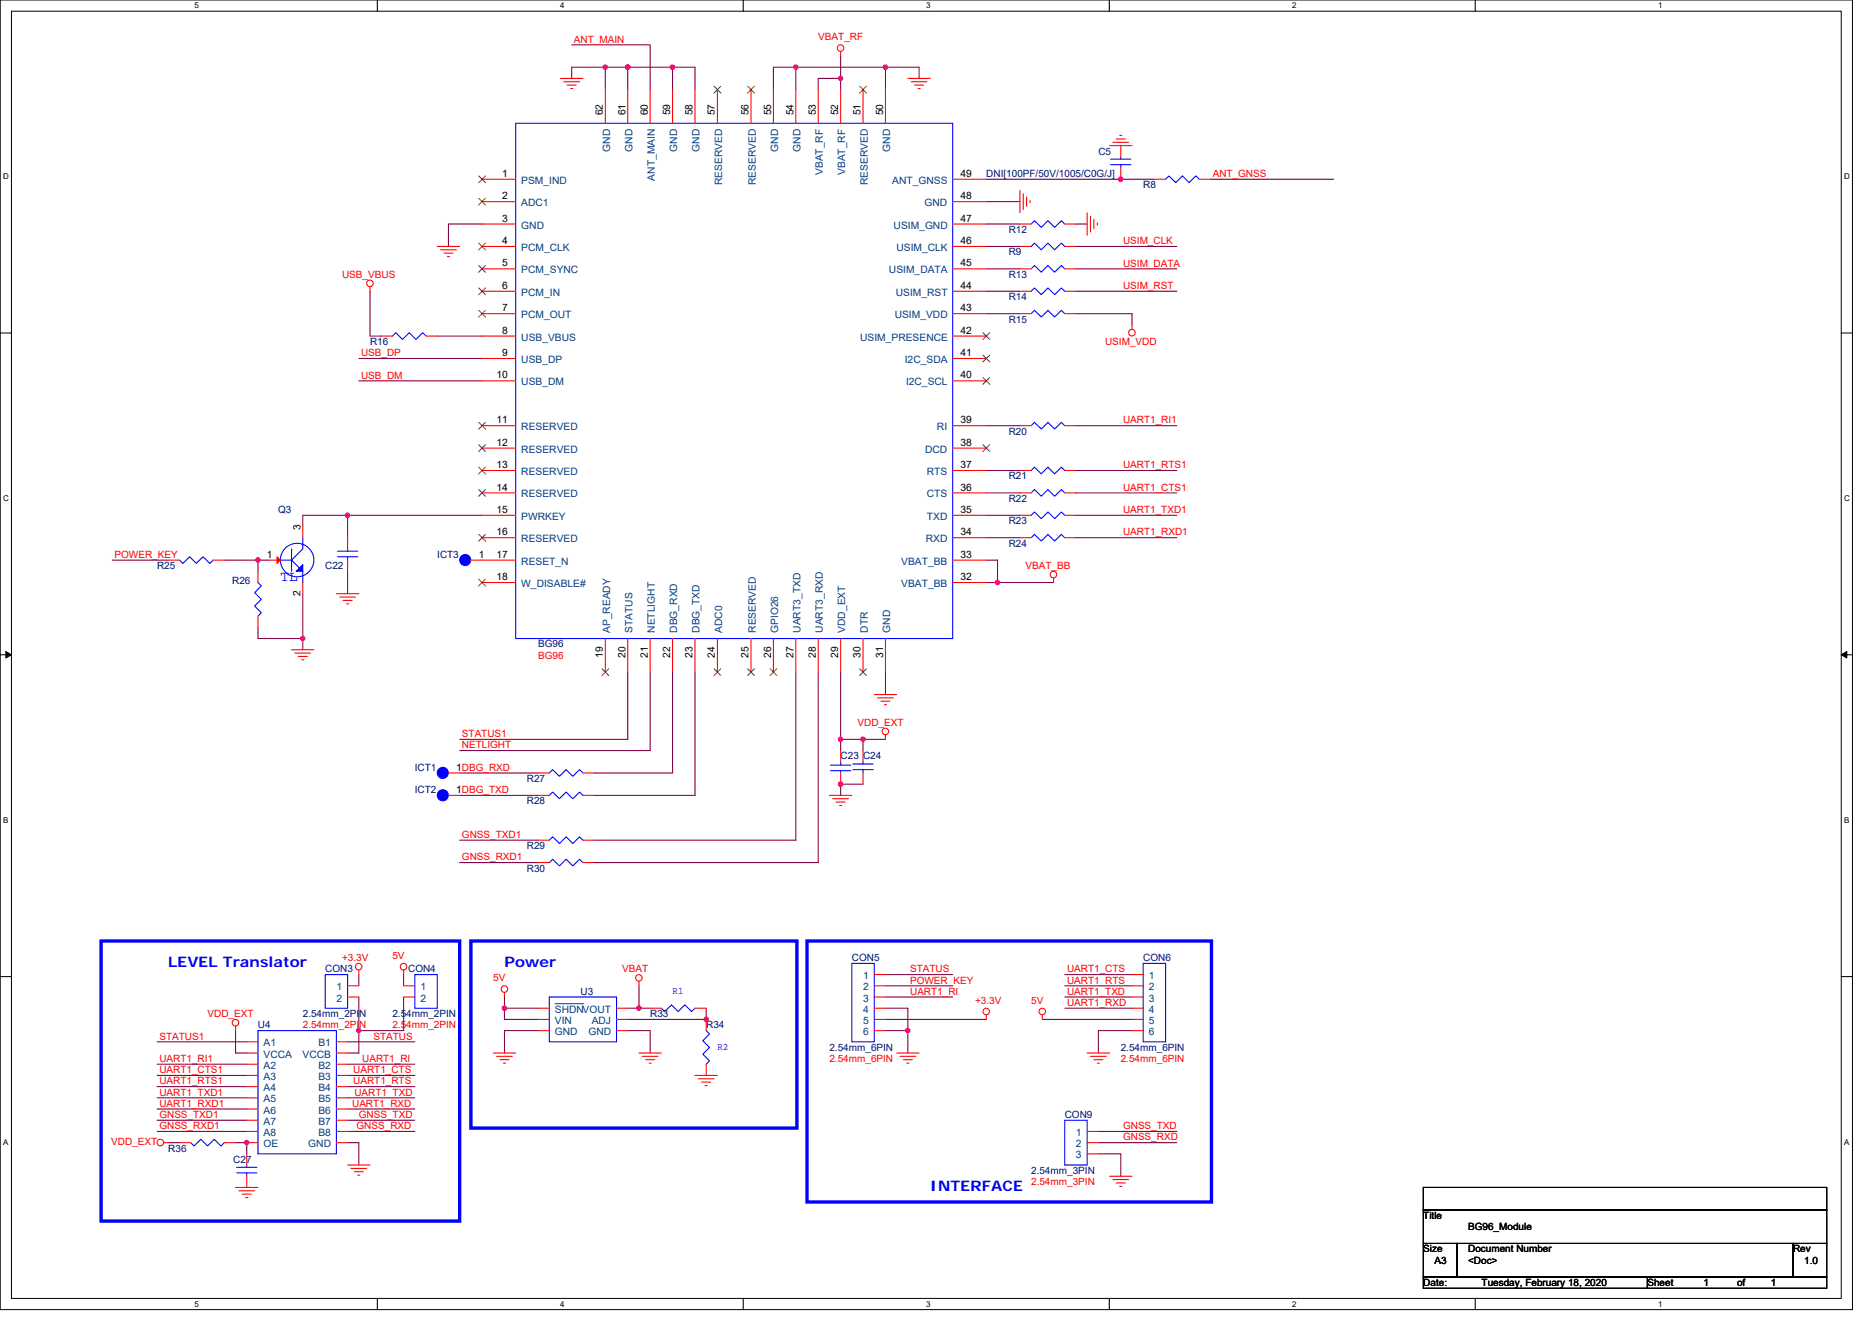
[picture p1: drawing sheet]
<svg xmlns="http://www.w3.org/2000/svg" width="297mm" height="210mm" viewBox="0 0 297 210" stroke-linecap="round" stroke-linejoin="round" font-family="sans-serif">
<path d="M0 0h293.9v207.9h-293.9zM1.8 1.8h290.4v204.3h-290.4z" fill="none" stroke="#000" stroke-width=".16"/>
<g fill="#fff">
<path d="M30.8 .2h.7v1.4h-.7z"/>
<path d="M30.8 206.3h.7v1.4h-.7z"/>
</g>
<path d="M59.9 0v1.8M59.9 206.1v1.8" fill="none" stroke="#000" stroke-width=".17"/>
<g fill="#fff">
<path d="M88.9 .2h.7v1.4h-.7z"/>
<path d="M88.9 206.3h.7v1.4h-.7z"/>
</g>
<path d="M117.9 0v1.8M117.9 206.1v1.8" fill="none" stroke="#000" stroke-width=".17"/>
<g fill="#fff">
<path d="M147 .2h.7v1.4h-.7z"/>
<path d="M147 206.3h.7v1.4h-.7z"/>
</g>
<path d="M176 0v1.8M176 206.1v1.8" fill="none" stroke="#000" stroke-width=".17"/>
<g fill="#fff">
<path d="M205 .2h.7v1.4h-.7z"/>
<path d="M205 206.3h.7v1.4h-.7z"/>
</g>
<path d="M234.1 0v1.8M234.1 206.1v1.8" fill="none" stroke="#000" stroke-width=".17"/>
<g fill="#fff">
<path d="M263.1 .2h.7v1.4h-.7z"/>
<path d="M263.1 206.3h.7v1.4h-.7z"/>
<path d="M.5 27.3h.9v1.4h-.9z"/>
<path d="M292.6 27.3h.9v1.4h-.9z"/>
<path d="M.5 78.4h.9v1.4h-.9z"/>
<path d="M292.6 78.4h.9v1.4h-.9z"/>
</g>
<path d="M0 52.9h1.8M292.2 52.9h1.7" fill="none" stroke="#000" stroke-width=".17"/>
<g fill="#fff">
<path d="M.5 129.5h.8v1.4h-.8z"/>
<path d="M292.6 129.5h.9v1.4h-.9z"/>
</g>
<path d="M0 103.9h1.8M292.2 103.9h1.7" fill="none" stroke="#000" stroke-width=".17"/>
<path d="M.9 103.4l.9 .5-.9 .5zM292.2 103.9l.8-.5v1z" fill="#000" stroke="#000" stroke-width=".16"/>
<g fill="#fff">
<path d="M.5 180.5h.8v1.4h-.8z"/>
<path d="M292.6 180.5h.9v1.4h-.9z"/>
</g>
<path d="M0 155h1.8M292.2 155h1.7M225.8 188.5h64.1v3.5h-64.1zM225.8 192h64.1v5.4h-64.1zM225.8 197.4h5.4v5.3h-5.4zM231.2 197.4h53.3v5.3h-53.3zM284.5 197.4h5.4v5.3h-5.4zM225.8 202.7h35.6v1.8h-35.6zM261.4 202.7h28.5v1.8h-28.5z" fill="none" stroke="#000" stroke-width=".17"/>
<path d="M16 149.4h56.9v44.4h-56.9zM74.7 149.4h51.7v29.6h-51.7zM128.1 149.4h64.1v41.4h-64.1z" fill="none" stroke="#00f" stroke-width=".53"/>
<g fill="none" stroke="#800040" stroke-width=".17">
<path d="M90.7 7.1h12.5v7.1M96.1 10.7h-5.4v1.7M96.1 10.7v3.5M96.1 10.7h3.5M99.6 10.7v3.5M99.6 10.7h7.1M106.7 10.7h3.6v3.5M106.7 10.7v3.5M126.3 10.7h-3.6v3.5M126.3 10.7v3.5M126.3 10.7h14.2M133.4 12.4h-3.6v1.8"/>
<path d="M133.4 12.4v1.8M133.4 8.9v3.5M140.5 10.7h5.3v1.7M140.5 10.7v3.5M76.5 35.6h-5.3v3.5M156.5 39.1h5.3M156.5 32h5.3M156.5 35.6h5.3M170.7 35.6h1.8M170.7 39.1h16M183.2 28.4h-26.7M192.1 28.4h19.5"/>
<path d="M56.9 56.9h19.6M58.7 46.2v7.1h1.8M69.4 53.3h7.1M156.5 49.8h5.3M156.5 46.2h5.3M156.5 42.7h5.3M170.7 42.7h16M170.7 46.2h16M170.7 49.8h8.9v1.8M56.9 60.5h19.6M156.5 67.6h5.3M156.5 74.7h5.3"/>
<path d="M156.5 78.2h5.3M170.7 74.7h16M170.7 78.2h16M170.7 67.6h16M17.8 88.9h8.9M35.6 88.9h5.3M40.9 88.9h1.8M40.9 99.6v1.7h7.1M40.9 88.9v1.8M48 94.2v7.1M48 83.6v-1.8h7.2v3.5M55.2 81.8h21.3"/>
<path d="M55.2 90.7v3.5M156.5 81.8h5.3M156.5 85.3h5.3M156.5 92.5h1.8M156.5 88.9h1.8v3.6M158.3 92.5h8.9M170.7 81.8h16M170.7 85.3h16M48 101.3v1.8M99.6 106.7v10.6h-26.7M103.2 106.7v12.4h-30.3M106.7 106.7v16h-12.4"/>
<path d="M110.3 106.7v19.5h-16M126.3 106.7v26.6h-32M129.8 106.7v30.2h-35.5M133.4 117.3v1.8M133.4 117.3h3.5v1.8M133.4 106.7v10.6M136.9 117.3h3.6M140.5 106.7v3.5M72.9 126.2h12.5M72.9 133.3h12.5M72.9 122.7h12.5M72.9 136.9h12.5"/>
<path d="M136.9 124.5h-3.5v1.7M56.9 154.7v1.8M56.9 158.2v5.4M64 158.2v5.4h-7.1M64 154.7v1.8M80 158.2v1.8M101.4 156.5v3.5M140.5 156.5h10.7M140.5 158.2h10.7M140.5 154.7h10.7M168.9 156.5h10.7M168.9 154.7h10.7"/>
<path d="M168.9 158.2h10.7M24.9 172.5h14.3M24.9 168.9h14.3M24.9 165.4h14.3M24.9 170.7h14.3M24.9 174.2h14.3M24.9 176h14.3M24.9 177.8h14.3M24.9 179.6h14.3M37.4 163.6v3.5h1.8M55.2 168.9h10.6M55.2 172.5h10.6"/>
<path d="M55.2 170.7h10.6M55.2 174.2h10.6M55.2 176h10.6M55.2 177.8h10.6M55.2 179.6h10.6M55.2 165.4h10.6M56.9 163.6v3.5h-1.7M80 160h5.4M80 160v1.8h5.4M85.4 163.6h-5.4v3.5M99.6 160h1.8M99.6 163.6h3.6v3.5"/>
<path d="M101.4 160h1.8M112.1 160v1.8h-12.5M140.5 161.8h16M140.5 160h3.6v3.6M140.5 163.6h3.6M144.1 163.6v3.5M165.4 161.8h14.2M168.9 160h10.7M174.3 179.6h12.4M179.6 163.6h-5.3v3.5M26.7 181.4h1.8M37.4 181.4h1.8v1.7"/>
<path d="M55.2 181.4h1.7v3.5M174.3 181.4h12.4M174.3 183.1h3.5v3.6"/>
</g>
<g fill="#f0f" stroke="#f0f" stroke-width=".17">
<circle cx="48" cy="101.3" r=".35"/>
<circle cx="40.9" cy="88.9" r=".35"/>
<circle cx="55.1" cy="81.8" r=".35"/>
<circle cx="56.9" cy="163.6" r=".35"/>
<circle cx="80" cy="160" r=".35"/>
<circle cx="101.4" cy="160" r=".35"/>
<circle cx="112" cy="161.8" r=".35"/>
<circle cx="144" cy="163.6" r=".35"/>
<circle cx="39.1" cy="181.3" r=".35"/>
<circle cx="140.5" cy="10.7" r=".35"/>
<circle cx="133.4" cy="12.4" r=".35"/>
<circle cx="99.6" cy="10.7" r=".35"/>
<circle cx="96" cy="10.7" r=".35"/>
<circle cx="106.7" cy="10.7" r=".35"/>
<circle cx="126.3" cy="10.7" r=".35"/>
<circle cx="177.8" cy="28.4" r=".35"/>
<circle cx="158.3" cy="92.4" r=".35"/>
<circle cx="133.4" cy="124.4" r=".35"/>
<circle cx="133.4" cy="117.3" r=".35"/>
<circle cx="136.9" cy="117.3" r=".35"/>
</g>
<g fill="none" stroke="#f00" stroke-width=".17">
<path d="M88.9 12.4h3.6M89.5 13h2.5M90 13.5h1.4M90.5 14.1h.4M96.1 14.2v5.4M99.6 14.2v5.4M103.2 14.2v5.4M106.7 14.2v5.4M110.3 14.2v5.4M113.8 14.2v5.4M119.2 14.2v5.4M122.7 14.2v5.4"/>
<path d="M126.3 14.2v5.4M129.8 14.2v5.4M133.4 8.2v.7M133.4 14.2v5.4M136.9 14.2v5.4M140.5 14.2v5.4M144.1 12.4h3.5M144.6 13h2.5M145.1 13.5h1.5M145.7 14.1h.3M69.4 39.1h3.5M69.9 39.6h2.5"/>
<path d="M76.5 28.4h5.3M76.5 32h5.3M76.5 35.6h5.3M76.5 39.1h5.3M151.2 39.1h5.3M151.2 35.6h5.3M151.2 32h5.3M151.2 28.4h5.3M161.8 30.2v3.6M161.8 35.6h1.8M161.8 39.1h1.8M162.4 30.8v2.5"/>
<path d="M162.9 31.3v1.4M163.4 31.8v.4M168.9 35.6h1.8M168.9 39.1h1.8M172.5 33.8v3.5M173 34.3v2.5M173.6 34.8v1.5M174.1 35.4v.3M176.1 23.1h3.5M176.6 22.6h2.5M177.1 22.1h1.5M177.7 21.5h.3"/>
<path d="M177.8 23.1v1.8M177.8 26.7v1.7M183.2 28.4h1.8M190.3 28.4h1.8M58.7 45.5v.7M60.5 53.3h1.8M67.6 53.3h1.8M70.4 40.2h1.5M71 40.7h.3M76.5 42.7h5.3M76.5 46.2h5.3M76.5 49.8h5.3"/>
<path d="M76.5 53.3h5.3M76.5 56.9h5.3M151.2 56.9h5.3M151.2 53.3h5.3M151.2 49.8h5.3M151.2 46.2h5.3M151.2 42.7h5.3M161.8 42.7h1.8M161.8 49.8h1.8M161.8 46.2h1.8M168.9 42.7h1.8M168.9 49.8h1.8"/>
<path d="M168.9 46.2h1.8M179.6 51.6v.7M76.5 60.5h5.3M76.5 67.6h5.3M76.5 71.1h5.3M76.5 74.7h5.3M76.5 78.2h5.3M151.2 78.2h5.3M151.2 74.7h5.3M151.2 71.1h5.3M151.2 67.6h5.3M151.2 60.5h5.3"/>
<path d="M161.8 78.2h1.8M161.8 74.7h1.8M161.8 67.6h1.8M168.9 78.2h1.8M168.9 74.7h1.8M168.9 67.6h1.8M26.7 88.9h1.8M33.8 88.9h1.8M40.9 90.7v1.8M40.9 97.8v1.8M42.7 88.9h1.8M48 92.5v1.7"/>
<path d="M48 83.6v1.7M53.4 94.2h3.5M53.9 94.8h2.5M54.4 95.3h1.5M55 95.8h.3M55.2 85.3v1.8M55.2 88.9v1.8M74.7 88.9h7.1M76.5 81.8h5.3M76.5 85.3h5.3M76.5 92.5h5.3M151.2 92.5h5.3"/>
<path d="M151.2 88.9h5.3M151.2 85.3h5.3M151.2 81.8h5.3M161.8 81.8h1.8M161.8 85.3h1.8M167.2 91.7v.8M168.9 81.8h1.8M168.9 85.3h1.8M46.3 103.1h3.5M46.8 103.7h2.5M47.3 104.2h1.5M47.9 104.7h.3"/>
<path d="M96.1 101.3v5.4M99.6 101.3v5.4M103.2 101.3v5.4M106.7 101.3v5.4M110.3 101.3v5.4M113.8 101.3v5.4M119.2 101.3v5.4M122.7 101.3v5.4M126.3 101.3v5.4M129.8 101.3v5.4M133.4 119.1v1.8M133.4 101.3v5.4"/>
<path d="M136.9 101.3v5.4M136.9 119.1v1.8M138.7 110.2h3.6M139.3 110.8h2.4M139.8 111.3h1.4M140.3 111.8h.4M140.5 116.6v.7M140.5 101.3v5.4M71.2 122.7h1.7M71.2 126.2h1.7M85.4 136.9h1.8M85.4 133.3h1.8"/>
<path d="M85.4 126.2h1.8M85.4 122.7h1.8M92.5 136.9h1.8M92.5 133.3h1.8M92.5 126.2h1.8M92.5 122.7h1.8M131.6 126.2h3.6M132.1 126.8h2.5M132.7 127.3h1.4M133.2 127.8h.4M133.4 122.7v1.8M136.9 122.7v1.8"/>
<path d="M55.2 156.5h1.7M55.2 158.2h1.7M56.9 154v.7M64 154v.7M64 156.5h1.8M64 158.2h1.8M80 157.5v.7M101.4 155.7v.8M138.7 154.7h1.8M138.7 158.2h1.8M138.7 156.5h1.8M179.6 154.7h1.8"/>
<path d="M179.6 158.2h1.8M179.6 156.5h1.8M37.4 162.9v.7M39.2 165.4h1.7M39.2 168.9h1.7M39.2 167.1h1.7M39.2 170.7h1.7M39.2 172.5h1.7M39.2 174.2h1.7M39.2 176h1.7M39.2 177.8h1.7M39.2 179.6h1.7"/>
<path d="M53.4 165.4h1.8M53.4 167.1h1.8M53.4 168.9h1.8M53.4 170.7h1.8M53.4 172.5h1.8M53.4 174.2h1.8M53.4 176h1.8M53.4 177.8h1.8M53.4 179.6h1.8M78.3 167.1h3.5M78.8 167.7h2.5M79.3 168.2h1.5"/>
<path d="M79.9 168.7h.3M85.4 160h1.8M85.4 161.8h1.8M85.4 163.6h1.8M97.8 160h1.8M97.8 161.8h1.8M97.8 163.6h1.8M101.4 167.1h3.5M101.9 167.7h2.5M102.4 168.2h1.5M103 168.7h.3M103.2 160h1.7"/>
<path d="M110.3 170.7h3.5M110.3 160h1.8M110.8 171.2h2.5M111.3 171.7h1.5M111.9 172.3h.3M112.1 168.9v1.8M112.1 161.8v1.8M138.7 160h1.8M138.7 161.8h1.8M138.7 163.6h1.8M142.3 167.1h3.5M142.8 167.7h2.5"/>
<path d="M143.3 168.2h1.5M143.9 168.7h.3M156.5 161.1v.7M165.4 161.1v.7M172.5 167.1h3.6M172.5 179.6h1.8M173 167.7h2.5M173.6 168.2h1.4M174.1 168.7h.4M179.6 160h1.8M179.6 161.8h1.8M179.6 163.6h1.8"/>
<path d="M26 181.4h.7M28.5 181.4h1.8M35.6 181.4h1.8M37.4 188.5h3.5M37.9 189h2.5M38.4 189.5h1.5M39 190.1h.3M39.2 183.1v1.8M39.2 186.7v1.8M39.2 181.4h1.7M53.4 181.4h1.8M55.2 184.9h3.5"/>
<path d="M55.7 185.4h2.5M56.2 186h1.5M56.8 186.5h.3M172.5 183.1h1.8M172.5 181.4h1.8M176.1 186.7h3.5M176.6 187.2h2.5M177.1 187.7h1.5M177.7 188.3h.3"/>
<circle cx="133.4" cy="7.6" r=".52"/>
<circle cx="58.7" cy="45" r=".52"/>
<circle cx="179.6" cy="52.8" r=".52"/>
<circle cx="167.2" cy="91.2" r=".52"/>
<circle cx="140.5" cy="116.1" r=".52"/>
<circle cx="56.9" cy="153.4" r=".52"/>
<circle cx="64" cy="153.4" r=".52"/>
<circle cx="80" cy="157" r=".52"/>
<circle cx="101.4" cy="155.2" r=".52"/>
<circle cx="37.4" cy="162.3" r=".52"/>
<circle cx="156.5" cy="160.5" r=".52"/>
<circle cx="165.4" cy="160.5" r=".52"/>
<circle cx="25.4" cy="181.3" r=".52"/>
</g>
<g fill="none" stroke="#00f" stroke-width=".17">
<path d="M81.8 19.6h69.4v81.7h-69.4zM163.6 35.6l.5-.6 1.1 1.1 1.1-1.1 1 1.1 1.1-1.1 .5 .6M163.6 39.1l.5-.5 1.1 1 1.1-1 1 1 1.1-1 .5 .5M176.2 26.1h3.2M176.2 25.3h3.2M177.8 24.9v.4M177.8 26.1v.6M185 28.4l.5-.5 1.1 1.1 1-1.1 1.1 1.1 1.1-1.1 .5 .5M62.3 53.3l.5-.5 1.1 1.1 1-1.1 1.1 1.1 1.1-1.1 .5 .5M163.6 42.7l.5-.6 1.1 1.1 1.1-1.1 1 1.1 1.1-1.1 .5 .6M163.6 49.8l.5-.5 1.1 1 1.1-1 1 1 1.1-1 .5 .5M163.6 46.2l.5-.5 1.1 1.1 1.1-1.1 1 1.1 1.1-1.1 .5 .5"/>
<path d="M163.6 78.2l.5-.5 1.1 1.1 1.1-1.1 1 1.1 1.1-1.1 .5 .5M163.6 74.7l.5-.6 1.1 1.1 1.1-1.1 1 1.1 1.1-1.1 .5 .6M163.6 67.6l.5-.6 1.1 1.1 1.1-1.1 1 1.1 1.1-1.1 .5 .6M28.5 88.9l.5 .5 1.1-1 1.1 1 1-1 1.1 1 .5-.5M40.9 92.5l.6 .5-1.1 1.1 1.1 1-1.1 1.1 1.1 1.1-.6 .5M44.5 88.9h1.8M46.3 87.1v3.6M48 85.3v1.8l-1.7 1.8 1.2 1.2M48 90.7v1.8M53.5 88.4h3.3M53.5 87.5h3.3M55.2 87.1v.4"/>
<path d="M55.2 88.4v.5M163.6 81.8l.5-.5 1.1 1 1.1-1 1 1 1.1-1 .5 .5M163.6 85.3l.5-.5 1.1 1.1 1.1-1.1 1 1.1 1.1-1.1 .5 .5M87.2 136.9l.5-.5 1.1 1 1-1 1.1 1 1.1-1 .5 .5M87.2 133.3l.5-.5 1.1 1.1 1-1.1 1.1 1.1 1.1-1.1 .5 .5M87.2 126.2l.5-.5 1.1 1.1 1-1.1 1.1 1.1 1.1-1.1 .5 .5M87.2 122.7l.5-.5 1.1 1 1-1 1.1 1 1.1-1 .5 .5M131.8 121.4h3.2M131.8 122.3h3.2M133.4 122.3v.4M133.4 120.9v.5M135.3 122.2h3.3"/>
<path d="M135.3 121.3h3.3M136.9 120.9v.4M136.9 122.2v.5M51.6 154.7h3.6v5.3h-3.6zM65.8 154.7h3.6v5.3h-3.6zM87.2 158.2h10.6v7.2h-10.6zM135.2 152.9h3.5v12.5h-3.5zM181.4 152.9h3.6v12.5h-3.6zM40.9 163.6h12.5v19.5h-12.5zM104.9 160l.6 .5 1-1 1.1 1 1.1-1 1 1 .6-.5M112.1 163.6l.5 .5-1.1 1.1 1.1 1-1.1 1.1 1.1 1.1-.5 .5M168.9 177.8h3.6v7.1h-3.6z"/>
<path d="M30.3 181.4l.5 .5 1.1-1.1 1 1.1 1.1-1.1 1.1 1.1 .5-.5M37.5 186.2h3.3M37.5 185.3h3.3M39.2 184.9v.4M39.2 186.2v.5"/>
<circle cx="47.1" cy="88.9" r="2.66"/>
</g>
<g fill="#00f" stroke="#00f" stroke-width=".17">
<path d="M47.5 90.1l.5-.5v1.1h-1z" fill-rule="evenodd"/>
<circle cx="73.8" cy="88.9" r=".88"/>
<circle cx="70.3" cy="122.7" r=".88"/>
<circle cx="70.3" cy="126.2" r=".88"/>
</g>
<path d="M44 88.4l.5 .5-.5 .5z" fill="#f00" stroke="#f00" stroke-width=".17"/>
<path d="M88.1 159.3h4.5" fill="none" stroke="#004080" stroke-width=".16"/>
<g fill="none" stroke="#804000" stroke-width=".16">
<path d="M113.3 13.7l1.1 1.1M114.4 13.7l-1.1 1.1M118.6 13.7l1.1 1.1M119.7 13.7l-1.1 1.1M136.4 13.7l1.1 1.1M137.5 13.7l-1.1 1.1M76 27.9l1 1.1M76 31.5l1 1.1M76 38.6l1 1.1M77 27.9l-1.1 1.1M77 31.5l-1.1 1.1M77 38.6l-1.1 1.1"/>
<path d="M76 42.1l1 1.1M76 45.7l1 1.1M76 49.3l1 1M77 42.1l-1.1 1.1M77 45.7l-1.1 1.1M77 49.3l-1.1 1M156 59.9l1.1 1.1M156 56.4l1.1 1M156 52.8l1.1 1.1M157 59.9l-1 1.1M157 56.4l-1 1M157 52.8l-1 1.1"/>
<path d="M76 67l1 1.1M76 70.6l1 1.1M76 74.1l1 1.1M76 77.7l1 1.1M77 67l-1.1 1.1M77 70.6l-1.1 1.1M77 74.1l-1.1 1.1M77 77.7l-1.1 1.1M156 70.6l1.1 1.1M157 70.6l-1 1.1M76 84.8l1 1.1M76 91.9l1 1.1"/>
<path d="M77 84.8l-1.1 1.1M77 91.9l-1.1 1.1M95.5 106.2l1.1 1M96.6 106.2l-1.1 1M113.3 106.2l1.1 1M114.4 106.2l-1.1 1M118.6 106.2l1.1 1M119.7 106.2l-1.1 1M122.2 106.2l1.1 1M123.3 106.2l-1.1 1M136.4 106.2l1.1 1M137.5 106.2l-1.1 1"/>
</g>
<g font-size="2.3" fill="#00f">
<text x="44.5" y="92.2">TL</text>
<text x="26.7" y="153.4">LEVEL Translator</text>
<text x="80" y="153.4">Power</text>
<text x="147.6" y="189">INTERFACE</text>
</g>
<g font-size="1.6" fill="#f00">
<text x="91.1" y="6.8">ANT_MAIN</text>
<text x="129.8" y="6.4">VBAT_RF</text>
<text x="192.4" y="28.1">ANT_GNSS</text>
<text x="178.2" y="38.8">USIM_CLK</text>
<text x="54.3" y="44.1">USB_VBUS</text>
<text x="178.2" y="42.3">USIM_DATA</text>
<text x="178.2" y="45.9">USIM_RST</text>
<text x="57.3" y="56.5">USB_DP</text>
<text x="175.3" y="54.8">USIM_VDD</text>
<text x="57.3" y="60.1">USB_DM</text>
<text x="178.2" y="67.2">UART1_RI1</text>
<text x="178.2" y="74.3">UART1_RTS1</text>
<text x="178.2" y="77.9">UART1_CTS1</text>
<text x="178.2" y="81.4">UART1_TXD1</text>
<text x="18.2" y="88.5">POWER_KEY</text>
<text x="178.2" y="85">UART1_RXD1</text>
<text x="162.7" y="90.3">VBAT_BB</text>
<text x="85.4" y="104.5">BG96</text>
<text x="73.3" y="117">STATUS1</text>
<text x="73.3" y="118.8">NETLIGHT</text>
<text x="136.1" y="115.2">VDD_EXT</text>
<text x="73.3" y="133">GNSS_TXD1</text>
<text x="73.3" y="136.5">GNSS_RXD1</text>
<text x="54.3" y="152.5">+3.3V</text>
<text x="62.3" y="152.2">5V</text>
<text x="78.3" y="155.7">5V</text>
<text x="98.7" y="154.3">VBAT</text>
<text x="144.4" y="154.3">STATUS</text>
<text x="169.3" y="154.3">UART1_CTS</text>
<text x="32.9" y="161.4">VDD_EXT</text>
<text x="144.4" y="156.1">POWER_KEY</text>
<text x="144.4" y="157.9">UART1_RI</text>
<text x="154.7" y="159.3">+3.3V</text>
<text x="163.6" y="159.3">5V</text>
<text x="169.3" y="156.1">UART1_RTS</text>
<text x="169.3" y="157.9">UART1_TXD</text>
<text x="169.3" y="159.7">UART1_RXD</text>
<text x="25.3" y="165">STATUS1</text>
<text x="48" y="163.2">2.54mm_2PIN</text>
<text x="59.2" y="165">STATUS</text>
<text x="62.3" y="163.2">2.54mm_2PIN</text>
<text x="25.3" y="172.1">UART1_RTS1</text>
<text x="25.3" y="168.6">UART1_RI1</text>
<text x="25.3" y="170.3">UART1_CTS1</text>
<text x="25.3" y="173.9">UART1_TXD1</text>
<text x="56" y="172.1">UART1_RTS</text>
<text x="56" y="170.3">UART1_CTS</text>
<text x="56.2" y="173.9">UART1_TXD</text>
<text x="57.5" y="168.6">UART1_RI</text>
<text x="131.6" y="168.6">2.54mm_6PIN</text>
<text x="177.8" y="168.6">2.54mm_6PIN</text>
<text x="25.3" y="175.7">UART1_RXD1</text>
<text x="25.3" y="177.4">GNSS_TXD1</text>
<text x="25.3" y="179.2">GNSS_RXD1</text>
<text x="55.9" y="175.7">UART1_RXD</text>
<text x="56.6" y="179.2">GNSS_RXD</text>
<text x="56.9" y="177.4">GNSS_TXD</text>
<text x="178.2" y="179.2">GNSS_TXD</text>
<text x="17.6" y="181.7">VDD_EXT</text>
<text x="178.2" y="181">GNSS_RXD</text>
<text x="163.6" y="188.1">2.54mm_3PIN</text>
</g>
<g font-size="1.6">
<text x="95.7" y="18.3" transform="rotate(-90 95.7 18.3)">62</text>
<text x="99.2" y="18.3" transform="rotate(-90 99.2 18.3)">61</text>
<text x="102.8" y="18.3" transform="rotate(-90 102.8 18.3)">60</text>
<text x="106.3" y="18.3" transform="rotate(-90 106.3 18.3)">59</text>
<text x="109.9" y="18.3" transform="rotate(-90 109.9 18.3)">58</text>
<text x="113.4" y="18.3" transform="rotate(-90 113.4 18.3)">57</text>
<text x="118.8" y="18.3" transform="rotate(-90 118.8 18.3)">56</text>
<text x="122.3" y="18.3" transform="rotate(-90 122.3 18.3)">55</text>
<text x="125.9" y="18.3" transform="rotate(-90 125.9 18.3)">54</text>
<text x="129.5" y="18.3" transform="rotate(-90 129.5 18.3)">53</text>
<text x="133" y="18.3" transform="rotate(-90 133 18.3)">52</text>
<text x="136.6" y="18.3" transform="rotate(-90 136.6 18.3)">51</text>
<text x="140.1" y="18.3" transform="rotate(-90 140.1 18.3)">50</text>
<text x="79.7" y="28.1">1</text>
<text x="152.4" y="28.1">49</text>
<text x="79.7" y="31.6">2</text>
<text x="79.7" y="35.2">3</text>
<text x="152.4" y="31.6">48</text>
<text x="152.4" y="35.2">47</text>
<text x="79.7" y="38.7">4</text>
<text x="152.4" y="38.7">46</text>
<text x="79.7" y="42.3">5</text>
<text x="79.7" y="45.8">6</text>
<text x="152.4" y="42.3">45</text>
<text x="152.4" y="45.8">44</text>
<text x="79.7" y="49.4">7</text>
<text x="79.7" y="53">8</text>
<text x="152.4" y="53">42</text>
<text x="152.4" y="49.4">43</text>
<text x="79.7" y="56.5">9</text>
<text x="152.4" y="56.5">41</text>
<text x="78.8" y="60.1">10</text>
<text x="152.4" y="60.1">40</text>
<text x="78.8" y="67.2">11</text>
<text x="78.8" y="70.7">12</text>
<text x="152.4" y="67.2">39</text>
<text x="152.4" y="70.7">38</text>
<text x="78.8" y="74.3">13</text>
<text x="78.8" y="77.9">14</text>
<text x="152.4" y="77.9">36</text>
<text x="152.4" y="74.3">37</text>
<text x="78.8" y="81.4">15</text>
<text x="152.4" y="81.4">35</text>
<text x="42.4" y="88.5">1</text>
<text x="47.7" y="84.1" transform="rotate(-90 47.7 84.1)">3</text>
<text x="76" y="88.5">1</text>
<text x="78.8" y="85">16</text>
<text x="78.8" y="88.5">17</text>
<text x="152.4" y="85">34</text>
<text x="152.4" y="88.5">33</text>
<text x="47.7" y="94.6" transform="rotate(-90 47.7 94.6)">2</text>
<text x="78.8" y="92.1">18</text>
<text x="152.4" y="92.1">32</text>
<text x="95.7" y="104.4" transform="rotate(-90 95.7 104.4)">19</text>
<text x="99.2" y="104.4" transform="rotate(-90 99.2 104.4)">20</text>
<text x="102.8" y="104.4" transform="rotate(-90 102.8 104.4)">21</text>
<text x="106.3" y="104.4" transform="rotate(-90 106.3 104.4)">22</text>
<text x="109.9" y="104.4" transform="rotate(-90 109.9 104.4)">23</text>
<text x="113.4" y="104.4" transform="rotate(-90 113.4 104.4)">24</text>
<text x="118.8" y="104.4" transform="rotate(-90 118.8 104.4)">25</text>
<text x="122.3" y="104.4" transform="rotate(-90 122.3 104.4)">26</text>
<text x="125.9" y="104.4" transform="rotate(-90 125.9 104.4)">27</text>
<text x="129.5" y="104.4" transform="rotate(-90 129.5 104.4)">28</text>
<text x="133" y="104.4" transform="rotate(-90 133 104.4)">29</text>
<text x="136.6" y="104.4" transform="rotate(-90 136.6 104.4)">30</text>
<text x="140.1" y="104.4" transform="rotate(-90 140.1 104.4)">31</text>
<text x="72.4" y="122.3">1DBG_RXD</text>
<text x="72.4" y="125.9">1DBG_TXD</text>
<text x="225.8" y="193.4">Title</text>
<text x="233" y="195.2">BG96_Module</text>
<text x="225.8" y="198.8">Size</text>
<text x="227.6" y="200.6">A3</text>
<text x="233" y="198.8">Document Number</text>
<text x="233" y="200.6">&lt;Doc&gt;</text>
<text x="284.5" y="198.8">Rev</text>
<text x="286.3" y="200.6">1.0</text>
<text x="225.8" y="204.1">Date:</text>
<text x="235.1" y="204.1">Tuesday, February 18, 2020</text>
<text x="261.4" y="204.1">Sheet</text>
<text x="270.3" y="204.1">1</text>
<text x="275.6" y="204.1">of</text>
<text x="281" y="204.1">1</text>
</g>
<g font-size="1.6" fill="#004080">
<text x="82.7" y="29.2">PSM_IND</text>
<text x="96.8" y="24.1" transform="rotate(-90 96.8 24.1)">GND</text>
<text x="100.3" y="24.1" transform="rotate(-90 100.3 24.1)">GND</text>
<text x="103.9" y="28.7" transform="rotate(-90 103.9 28.7)">ANT_MAIN</text>
<text x="107.5" y="24.1" transform="rotate(-90 107.5 24.1)">GND</text>
<text x="111" y="24.1" transform="rotate(-90 111 24.1)">GND</text>
<text x="114.6" y="29.4" transform="rotate(-90 114.6 29.4)">RESERVED</text>
<text x="119.9" y="29.4" transform="rotate(-90 119.9 29.4)">RESERVED</text>
<text x="123.5" y="24.1" transform="rotate(-90 123.5 24.1)">GND</text>
<text x="127" y="24.1" transform="rotate(-90 127 24.1)">GND</text>
<text x="130.6" y="27.8" transform="rotate(-90 130.6 27.8)">VBAT_RF</text>
<text x="134.1" y="27.8" transform="rotate(-90 134.1 27.8)">VBAT_RF</text>
<text x="137.7" y="29.4" transform="rotate(-90 137.7 29.4)">RESERVED</text>
<text x="141.2" y="24.1" transform="rotate(-90 141.2 24.1)">GND</text>
<text x="141.6" y="29.2">ANT_GNSS</text>
<text x="82.7" y="32.7">ADC1</text>
<text x="146.7" y="32.7">GND</text>
<text x="82.7" y="36.3">GND</text>
<text x="82.7" y="39.8">PCM_CLK</text>
<text x="141.8" y="36.3">USIM_GND</text>
<text x="142.2" y="39.8">USIM_CLK</text>
<text x="82.7" y="43.4">PCM_SYNC</text>
<text x="82.7" y="46.9">PCM_IN</text>
<text x="141.1" y="43.4">USIM_DATA</text>
<text x="142.1" y="46.9">USIM_RST</text>
<text x="82.7" y="50.5">PCM_OUT</text>
<text x="142" y="50.5">USIM_VDD</text>
<text x="82.7" y="54.1">USB_VBUS</text>
<text x="82.7" y="57.6">USB_DP</text>
<text x="136.5" y="54.1">USIM_PRESENCE</text>
<text x="143.6" y="57.6">I2C_SDA</text>
<text x="82.7" y="61.2">USB_DM</text>
<text x="143.8" y="61.2">I2C_SCL</text>
<text x="82.7" y="68.3">RESERVED</text>
<text x="82.7" y="71.8">RESERVED</text>
<text x="146.8" y="71.8">DCD</text>
<text x="148.7" y="68.3">RI</text>
<text x="82.7" y="75.4">RESERVED</text>
<text x="147" y="75.4">RTS</text>
<text x="82.7" y="79">RESERVED</text>
<text x="82.7" y="82.5">PWRKEY</text>
<text x="147" y="79">CTS</text>
<text x="147.1" y="82.5">TXD</text>
<text x="82.7" y="86.1">RESERVED</text>
<text x="82.7" y="89.6">RESET_N</text>
<text x="143" y="89.6">VBAT_BB</text>
<text x="146.9" y="86.1">RXD</text>
<text x="82.7" y="93.2">W_DISABLE#</text>
<text x="143" y="93.2">VBAT_BB</text>
<text x="96.8" y="100.5" transform="rotate(-90 96.8 100.5)">AP_READY</text>
<text x="100.3" y="100.5" transform="rotate(-90 100.3 100.5)">STATUS</text>
<text x="103.9" y="100.5" transform="rotate(-90 103.9 100.5)">NETLIGHT</text>
<text x="107.5" y="100.5" transform="rotate(-90 107.5 100.5)">DBG_RXD</text>
<text x="111" y="100.5" transform="rotate(-90 111 100.5)">DBG_TXD</text>
<text x="114.6" y="100.5" transform="rotate(-90 114.6 100.5)">ADC0</text>
<text x="119.9" y="100.5" transform="rotate(-90 119.9 100.5)">RESERVED</text>
<text x="123.5" y="100.5" transform="rotate(-90 123.5 100.5)">GPIO26</text>
<text x="127" y="100.5" transform="rotate(-90 127 100.5)">UART3_TXD</text>
<text x="130.6" y="100.5" transform="rotate(-90 130.6 100.5)">UART3_RXD</text>
<text x="134.1" y="100.5" transform="rotate(-90 134.1 100.5)">VDD_EXT</text>
<text x="137.7" y="100.5" transform="rotate(-90 137.7 100.5)">DTR</text>
<text x="141.2" y="100.5" transform="rotate(-90 141.2 100.5)">GND</text>
<text x="136.9" y="155.4">1</text>
<text x="182.3" y="155.4">1</text>
<text x="53.4" y="157.2">1</text>
<text x="53.4" y="159">2</text>
<text x="66.7" y="157.2">1</text>
<text x="66.7" y="159">2</text>
<text x="88" y="160.7">SHDNVOUT</text>
<text x="136.9" y="159">3</text>
<text x="136.9" y="157.2">2</text>
<text x="136.9" y="160.7">4</text>
<text x="182.3" y="159">3</text>
<text x="182.3" y="157.2">2</text>
<text x="182.3" y="160.7">4</text>
<text x="41.8" y="166.1">A1</text>
<text x="41.8" y="167.9">VCCA</text>
<text x="48" y="167.9">VCCB</text>
<text x="50.5" y="166.1">B1</text>
<text x="88" y="162.5">VIN</text>
<text x="88" y="164.3">GND</text>
<text x="93.4" y="164.3">GND</text>
<text x="93.9" y="162.5">ADJ</text>
<text x="136.9" y="162.5">5</text>
<text x="136.9" y="164.3">6</text>
<text x="182.3" y="162.5">5</text>
<text x="182.3" y="164.3">6</text>
<text x="41.8" y="169.6">A2</text>
<text x="41.8" y="171.4">A3</text>
<text x="41.8" y="173.2">A4</text>
<text x="50.5" y="169.6">B2</text>
<text x="50.5" y="171.4">B3</text>
<text x="50.5" y="173.2">B4</text>
<text x="41.8" y="175">A5</text>
<text x="41.8" y="176.7">A6</text>
<text x="41.8" y="178.5">A7</text>
<text x="50.5" y="175">B5</text>
<text x="50.5" y="176.7">B6</text>
<text x="50.5" y="178.5">B7</text>
<text x="41.8" y="180.3">A8</text>
<text x="41.8" y="182.1">OE</text>
<text x="48.9" y="182.1">GND</text>
<text x="50.5" y="180.3">B8</text>
<text x="170.7" y="180.3">1</text>
<text x="170.7" y="183.9">3</text>
<text x="170.7" y="182.1">2</text>
</g>
<g font-size="1.6" fill="#000080">
<text x="156.5" y="28.1">DNI[100PF/50V/1005/C0G/J]</text>
<text x="174.3" y="24.5">C5</text>
<text x="181.4" y="29.9">R8</text>
<text x="160.1" y="37">R12</text>
<text x="160.1" y="40.5">R9</text>
<text x="160.1" y="44.1">R13</text>
<text x="160.1" y="47.6">R14</text>
<text x="160.1" y="51.2">R15</text>
<text x="58.7" y="54.8">R16</text>
<text x="160.1" y="69">R20</text>
<text x="160.1" y="76.1">R21</text>
<text x="44.1" y="81.4">Q3</text>
<text x="160.1" y="83.2">R23</text>
<text x="160.1" y="79.7">R22</text>
<text x="69.4" y="88.5">ICT3</text>
<text x="160.1" y="86.8">R24</text>
<text x="24.9" y="90.3">R25</text>
<text x="36.8" y="92.6">R26</text>
<text x="51.6" y="90.3">C22</text>
<text x="85.4" y="102.8">BG96</text>
<text x="65.8" y="122.3">ICT1</text>
<text x="65.8" y="125.9">ICT2</text>
<text x="83.6" y="124.1">R27</text>
<text x="133.4" y="120.5">C23 C24</text>
<text x="83.6" y="127.7">R28</text>
<text x="83.6" y="134.8">R29</text>
<text x="83.6" y="138.3">R30</text>
<text x="51.6" y="154.3">CON3</text>
<text x="64.8" y="154.3">CON4</text>
<text x="135.2" y="152.5">CON5</text>
<text x="181.4" y="152.5">CON6</text>
<text x="48" y="161.4">2.54mm_2PIN</text>
<text x="62.3" y="161.4">2.54mm_2PIN</text>
<text x="92.1" y="157.9">U3</text>
<text x="103.2" y="161.4">R33</text>
<text x="40.9" y="163.2">U4</text>
<text x="112.1" y="163.2">R34</text>
<text x="131.6" y="166.8">2.54mm_6PIN</text>
<text x="177.8" y="166.8">2.54mm_6PIN</text>
<text x="168.9" y="177.4">CON9</text>
<text x="26.7" y="182.8">R36</text>
<text x="37" y="184.6">C27</text>
<text x="163.6" y="186.3">2.54mm_3PIN</text>
</g>
<g font-size="1.6" fill="#00f">
<text x="106.7" y="157.7">R1</text>
<text x="113.8" y="166.6">R2</text>
</g>
<g font-size="1.3">
<text x="30.8" y="1.3">5</text>
<text x="88.9" y="1.3">4</text>
<text x="147" y="1.3">3</text>
<text x="205" y="1.3">2</text>
<text x="263.1" y="1.3">1</text>
<text x=".5" y="28.4">D</text>
<text x="292.6" y="28.4">D</text>
<text x=".5" y="79.5">C</text>
<text x="292.6" y="79.5">C</text>
<text x=".5" y="130.6">B</text>
<text x="292.6" y="130.6">B</text>
<text x=".5" y="181.7">A</text>
<text x="292.6" y="181.7">A</text>
<text x="30.8" y="207.4">5</text>
<text x="88.9" y="207.4">4</text>
<text x="147" y="207.4">3</text>
<text x="205" y="207.4">2</text>
<text x="263.1" y="207.4">1</text>
</g>
</svg>
